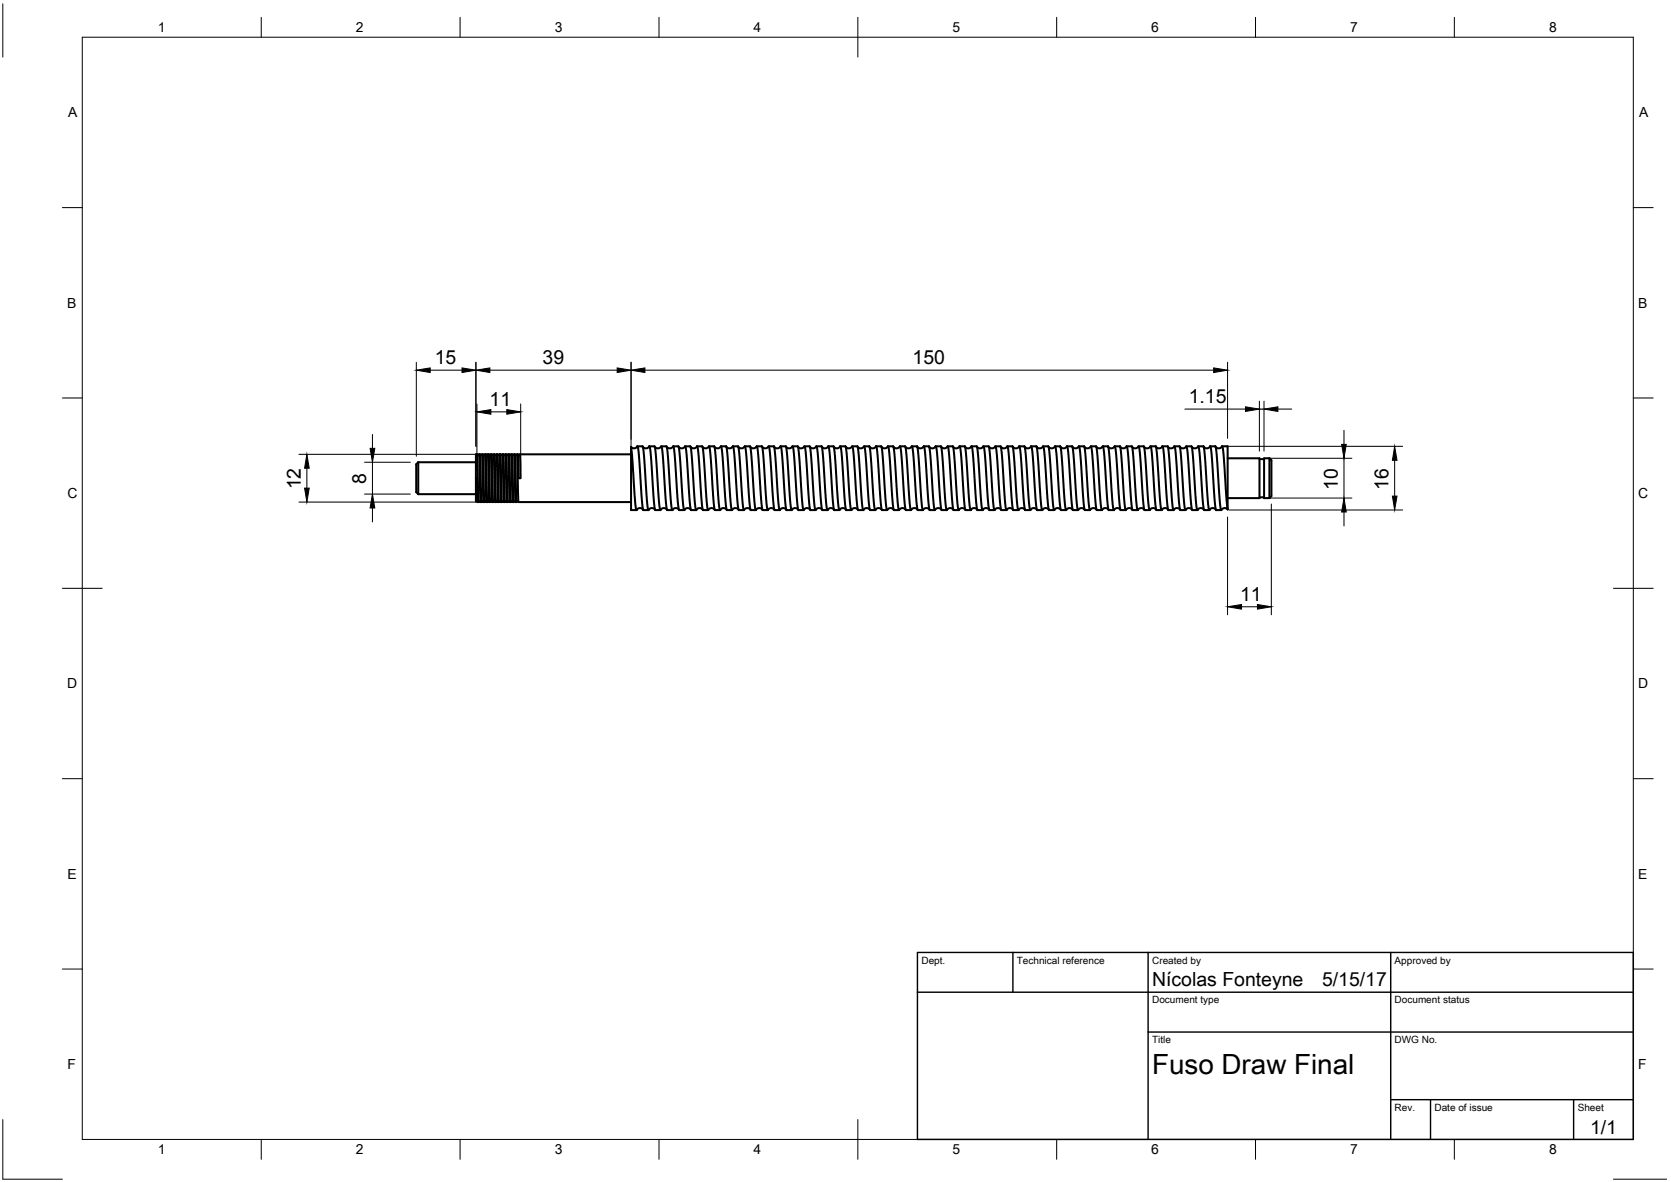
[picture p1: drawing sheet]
<svg xmlns="http://www.w3.org/2000/svg" width="420mm" height="297mm" viewBox="0 0 420 297" stroke-linecap="round" stroke-linejoin="round" font-family="sans-serif">
<!-- layer: Visible -->
<g fill="none" stroke="#000" stroke-width=".51">
<path d="M105.2 116.2l-.5 .5v7l.5 .5M105.2 116.2v8M105.2 116.2h14.5M120.4 114.3l.4 11.2v.7h.3M120.4 114.2l-.2 .2-.2-.1M120.5 114.2h.2v.3l.3 11.7 .3-.3 .2 .2M121.2 114.3l.3 11.4v.5h.3M121.2 114.2h.2l.1 .5 .3 11.3v.2l.3-.3 .2 .2M121.2 114.2l-.3 .2-.2-.1M121.9 114.3l.3 11.5 .1 .4h.2M121.9 114.2l-.2 .2-.3-.1M121.9 114.2h.3v.6l.3 11.3 .3-.2 .2 .2"/>
<path d="M122.6 114.3l.4 11.3v.6h.3M122.6 114.2l-.2 .2-.2-.1M122.7 114.2h.2v.4l.3 11.4 .1 .2 .2-.3 .2 .2M123.4 114.3l.3 11.4v.5h.3M123.4 114.2l-.3 .2-.2-.1M123.4 114.2h.2l.1 .5 .3 11.3v.2l.2-.3 .3 .2M124.1 114.3l.3 11.6 .1 .3h.2M124.1 114.2l-.2 .2-.3-.1M124.1 114.2h.3v.7l.3 11.2 .3-.2 .2 .2M124.8 114.3l.4 11.3v.6h.3M124.8 114.2l-.2 .2-.2-.1M124.9 114.2h.2v.4l.3 11.4 .1 .2 .2-.3 .2 .2"/>
<path d="M125.6 114.3l.3 11.4v.5h.3M125.6 114.2l-.3 .2-.2-.1M125.6 114.2h.2l.1 .5 .3 11.4 .2-.2 .3 .2M126.3 114.3l.3 11.6 .1 .3h.2M126.3 114.2l-.2 .2-.3-.1M126.3 114.2h.3v.7l.3 11.2 .3-.2 .2 .2M127 114.2h.3v.4l.3 11.4 .1 .2 .2-.3 .2 .2M127 114.3l.4 11.3v.6h.3M127 114.2l-.2 .2-.2-.1M127.8 114.3l.3 11.5 .1 .4h.2M127.8 114.2l-.3 .2-.2-.1M127.8 114.2h.2l.1 .5 .3 11.4 .2-.2 .3 .2"/>
<path d="M128.5 114.3l.3 11.6 .1 .3h.2M128.5 114.2l-.2 .2-.3-.1M128.5 114.2h.3v.7l.3 11.2 .3-.2 .2 .2M129.2 114.3l.4 11.4v.5h.3M129.3 114.2h.2v.4l.3 11.4v.2l.3-.3 .2 .2M129.3 114.2l-.3 .2-.2-.1M130 114.3l.4 11.9h28.3M130 114.2l-.3 .2-.2-.1M130 114.2h.2l.1 .2 .1 5.8h.5l-.2-5.9M130.7 114.2l-.2 .2-.3-.1M130.7 114.2h28M158.7 112.4l1.2 15.3 .1 .5 .8-.5 .6 .1 .3 .3"/>
<path d="M160.3 112.2h1.3l.2 .7 1.2 15.2 1-.4 .7 .4M161.6 112.2l.7 .5 .6-.2 .4-.3 .1 .1 1.2 15.2 .2 .7h1.2M163.3 112.2h1.3l.1 .5 1.2 15.3 .2 .2 .3-.4 .6-.1 .7 .4M164.6 112.2l.7 .5 .6-.2 .4-.3 .1 .2 1.2 15.4 .2 .4h1.2M166.3 112.2h1.3l.2 .6 1.2 15.3 .1 .1 .3-.4 .6-.1 .7 .4M167.6 112.2l.7 .5 1.1-.5 1.2 15.2 .1 .8h1.3M169.3 112.2h1.3l.1 .4 1.2 15.4 .2 .2 .3-.4 .6-.1 .7 .4M170.6 112.2l.8 .5 .5-.2 .4-.3 .1 .2 1.2 15.3 .2 .5h1.3M172.3 112.2h1.3l.2 .7 .9 12.8 .3 2.4 1-.4 .7 .4M173.6 112.2l.7 .5 .6-.2 .4-.3 .1 .1 1.2 15.2 .2 .7h1.2M175.3 112.2h1.3l.1 .5 1.2 15.3 .2 .2 .3-.4 .6-.1 .7 .4M176.6 112.2l.7 .5 .6-.2 .4-.3 .1 .2 1.2 15.4 .2 .4h1.2"/>
<path d="M178.3 112.2h1.3l.2 .6 1.2 15.3 .1 .1 .3-.4 .6-.1 .7 .4M179.6 112.2l.7 .5 1.1-.5 1.2 15.2 .1 .8h1.4M181.3 112.2h1.3l.1 .4 1.2 15.4 .2 .2 .3-.4 .6-.1 .7 .4M182.6 112.2l.8 .5 .5-.2 .4-.3 .1 .1 1.2 15.4 .2 .5h1.3M184.3 112.2h1.3l.1 .2 1 14.2 .4 1.5M185.6 112.2l.7 .5 .6-.2 .4-.3 .1 .1 1.2 15.2 .2 .7h1.3M187.3 112.2h1.3l.1 .5 1 13.3 .2 1.8 .2 .3M188.6 112.2l.7 .5 .6-.2 .4-.3 .1 .2 1.2 15.4 .2 .4h1.2M190.3 112.2h1.3l.2 .6 1.2 15.3 .1 .1 .3-.4 .6-.1 .7 .4M191.6 112.2l.7 .5 1.1-.5 1.2 15.2 .1 .8h1.4M193.3 112.2h1.3l.1 .4 1.2 15.4 .2 .2 .3-.4 .6-.1 .7 .4M194.6 112.2l.6 .4h.6l.5-.4 .1 .3 1 13.9 .4 1.8"/>
<path d="M196.3 112.2h1.3l.1 .2 1 14.2 .4 1.5M197.6 112.2l.7 .5 .6-.2 .4-.3 .1 .1 1.2 15.2 .2 .7h1.3M199.3 112.2h1.3l.1 .5 1.2 15.3 .2 .2 .3-.4 .6-.1 .7 .4M200.6 112.2l.7 .5 .6-.2 .4-.3 .1 .2 1.2 15.4 .2 .4h1.2M202.3 112.2h1.3l.2 .6 1.2 15.3 .1 .1 .3-.4 .6-.1 .7 .4M203.6 112.2l.8 .5 1-.5 1.2 15.2 .1 .8h1.4M205.3 112.2h1.3l.1 .4 1 13.5 .4 2M206.6 112.2l.8 .5 .5-.2 .4-.3 .1 .2 1.1 14 .3 1.8M208.3 112.2h1.3l.1 .2 1 14 .2 1.4 .2 .3M209.6 112.2l.7 .5 .6-.2 .4-.3 .1 .1 1.2 15.2 .2 .7h1.3M211.3 112.2h1.3l.1 .3 1.2 15.5 .2 .2 .3-.4 .6-.1 .7 .4M212.6 112.2l.7 .5 .6-.2 .4-.3 .1 .2 1.2 15.4 .2 .4h1.3"/>
<path d="M214.3 112.2h1.3l.2 .6 1.2 15.3 .1 .1 .3-.4 .6-.1 .7 .4M215.6 112.2l.8 .5 1-.5 1.2 15.2 .1 .8h1.4M217.3 112.2h1.3l.1 .4 1 13.5 .4 2M218.6 112.2l.8 .5 .5-.2 .4-.3 .1 .2 1.1 14 .3 1.8M220.3 112.2h1.3l.1 .2 1 14 .2 1.4 .2 .3M221.6 112.2l.7 .5 .6-.2 .4-.3 .1 .1 1.2 15.2 .2 .7h1.3M223.3 112.2h1.3l.1 .3 1.2 15.5 .2 .2 .3-.4 .6-.1 .7 .4M224.6 112.2l.7 .5 .6-.2 .4-.3 .1 .2 1.2 15.3 .2 .5h1.3M226.3 112.2h1.3l.2 .6 1.2 15.3 .1 .1 .3-.4 .6-.1 .7 .4M227.6 112.2l.4 .3 .5 .2 .8-.5 .2 .4 .9 13.2 .4 2.4M229.3 112.2h1.3l.1 .4 1 13.5 .4 2M230.6 112.2l.3 .3 .6 .2 .8-.5 .2 .5 .9 12.7 .4 2.8"/>
<path d="M232.3 112.2h1.3l.2 .7 1.2 15.2 1-.4 .7 .4M233.6 112.2l.7 .5 .6-.2 .4-.3 .1 .1 1.2 15.2 .2 .7h1.3M235.3 112.2h1.3l.1 .3 1.2 15.5 .2 .2 .3-.4 .6-.1 .7 .4M236.6 112.2l.7 .5 .6-.2 .4-.3 .1 .2 1.2 15.3 .2 .5h1.3M238.3 112.2h1.3l.2 .6 1.2 15.3 .1 .1 .3-.4 .6-.1 .7 .4M239.6 112.2l.4 .3 .5 .2 .8-.5 .2 .4 .9 13.2 .4 2.4M241.3 112.2h1.3l.1 .4 1 13.5 .4 2M242.6 112.2l.8 .5 .5-.2 .4-.3 .1 .1 1.2 15.4 .2 .5h1.3M244.3 112.2h1.3l.2 .7 1.2 15.2 1-.4 .7 .4M245.6 112.2l.7 .5 .6-.2 .4-.3 .1 .1 1.2 15.2 .2 .7h1.3M247.3 112.2h1.3l.1 .3 1.2 15.5 .2 .2 .4-.4 .5-.1 .7 .4M248.6 112.2l.3 .3 .6 .2 .8-.5 .2 .4 .9 13.6 .4 2"/>
<path d="M250.3 112.2h1.3l.2 .6 1.2 15.3 .1 .1 .3-.4 .6-.1 .7 .4M251.6 112.2l.4 .3 .5 .2 .8-.5 .2 .4 .9 13.2 .4 2.4M253.3 112.2h1.3l.1 .4 1.2 15.3 .2 .3 .3-.4 .6-.1 .8 .4M254.6 112.2l.8 .5 .5-.2 .4-.3 .1 .1 1.2 15.4 .2 .5h1.3M256.3 112.2h1.3l.2 .7 1.2 15.2 1-.4 .7 .4M257.6 112.2l.7 .5 .6-.2 .4-.3 .1 .1 1.2 15.2 .2 .7h1.3M259.3 112.2h1.3l.1 .3 1.2 15.5 .2 .2 .4-.4 .5-.1 .7 .4M260.6 112.2l.3 .3 .6 .2 .8-.5 .2 .4 .9 13.6 .4 2M262.3 112.2h1.3l.2 .6 1.2 15.3 .1 .1 .3-.4 .6-.1 .7 .4M263.6 112.2l.4 .3 .5 .2 .8-.5 .2 .4 .9 13.2 .4 2.4M265.3 112.2h1.3l.1 .4 1.2 15.3 .2 .3 .3-.4 .6-.1 .8 .4M266.6 112.2l.8 .5 .5-.2 .4-.3 .1 .1 1.2 15.4 .2 .5h1.3"/>
<path d="M268.3 112.2h1.3l.2 .5 1.2 15.4 1-.4 .7 .4M269.6 112.2l.7 .5 .6-.2 .4-.3 .1 .1 1.2 15.2 .2 .7h1.3M271.3 112.2h1.3l.1 .3 1.2 15.5 .2 .2 .4-.4 .5-.1 .7 .4M272.6 112.2l.4 .3 .5 .2 .8-.5 .2 .4 .9 13.6 .4 2M274.3 112.2h1.3l.2 .6 1.2 15.3 .1 .1 .5-.5h.4l.8 .4M275.6 112.2l.8 .5 1-.5 1.2 15.2 .2 .8h1.3M277.3 112.2h1.3l.1 .4 1.2 15.3 .2 .3 .3-.4 .6-.1 .8 .4M278.6 112.2l.8 .5 .5-.2 .4-.3 .1 .1 1.2 15.4 .2 .5h1.3M280.3 112.2h1.3l.2 .5 1.2 15.4 1-.4 .7 .4M281.6 112.2l.7 .5 .6-.2 .4-.3 .1 .1 1.2 15.2 .2 .7h1.3M283.3 112.2h1.3l.1 .3 1.2 15.5 .2 .2 .4-.4 .5-.1 .7 .4M284.6 112.2l.4 .3 .5 .2 .8-.5 .2 .4 1 13.6 .3 2"/>
<path d="M286.3 112.2h1.3l.2 .6 1.2 15.3 .1 .1 .5-.5h.4l.8 .4M287.6 112.2l.8 .5 1-.5 .3 2.4 .9 12.8 .2 .8h1.3M289.3 112.2h1.3l.1 .4 1.2 15.3 .2 .3 .3-.4 .6-.1 .8 .4M290.6 112.2l.8 .5 .5-.2 .4-.3 .1 .1 1.2 15.4 .2 .5h1.3M292.3 112.2h1.3l.2 .5 1.2 15.4 1-.4 .7 .4M293.6 112.2l.8 .5 .5-.2 .4-.3 .1 .1 1.3 15.6 .1 .3h1.3M295.3 112.2h1.3l.1 .3 1.2 15.5 .2 .2 .4-.4 .5-.1 .7 .4M296.6 112.2l.8 .5 .5-.2 .4-.3 .1 .1 1.2 15.4 .2 .5h1.3M298.3 112.2h1.3l.2 .6 1.2 15.3 .1 .1 .5-.5h.4l.8 .4M299.6 112.2l.8 .5 1-.5 1.2 15.2 .2 .8h1.3M301.3 112.2h1.3l.1 .4 1.2 15.3 .2 .3 .3-.4 .6-.1 .8 .4M302.6 112.2l.8 .5 .5-.2 .4-.3 .1 .1 1.2 15.4 .2 .5h1.3"/>
<path d="M304.3 112.2h1.3l.2 .5 1.2 15.4 .8-.4 .9 .3M305.6 112.2l.4 .3 .5 .2 .8-.5 .2 .4 1.2 15.4M307.3 112.2h1.4v15.8M308.7 115.2h8v10h-8M316.7 115.4h1.1M319.2 115.2l.5 .5v9l-.5 .5M319.2 115.2v10M319.2 115.2h-1.4v10h1.4M105.2 124.2h14.5M119.7 120.2v5.8l.2-.1 .2 .2M120.8 126.1l-.2-.2-.3 .2-.3-11.7v-.2h-.3v6h.2l.1 5.6 .1 .4h.2M160 128.2h-1.3v-15.9l.8 .4 .8-.5 .3 2 1 13.5 .2 .5h1.3"/>
<path d="M187.1 128.1l.7-.4 .6 .1 .3 .3M190.1 128.1l.7-.4 .6 .1 .3 .3M197.8 128.2h1.3M199.1 128.1l.7-.4 .6 .1 .3 .3M208.1 128.1l.7-.4 .6 .1 .3 .3M209.8 128.2h1.3M211.1 128.1l.7-.4 .6 .1 .3 .3M220.1 128.1l.7-.4 .6 .1 .3 .3M221.8 128.2h1.3M223.1 128.1l.7-.4 .6 .1 .3 .3M230.8 128.2h1.3M232.1 128.1l.7-.4 .6 .1 .4 .3"/>
<path d="M233.8 128.2h1.3M242.8 128.2h1.3M244.1 128.1l.7-.4 .6 .1 .4 .3M251.8 128.2h1.3M254.8 128.2h1.3M263.8 128.2h1.3M266.8 128.2h1.3M275.8 128.2h1.3M287.8 128.2h1.3M316.7 125h1.1"/>
</g>
<!-- layer: Border -->
<g fill="none" stroke="#000" stroke-width=".25">
<path d="M.7 1v13.4M20.7 9.4h390v276.9h-390zM65.7 4.4v5M115.7 4.4v5M165.7 4.4v5M215.7 4.4v10M265.7 4.4v5M315.7 4.4v5M365.7 4.4v5M15.7 52.2h5M410.7 52.2h5M15.7 100h5"/>
<path d="M410.7 100h5M15.7 147.8h10M405.7 147.8h10M15.7 195.7h5M410.7 195.7h5M15.7 243.5h5M410.7 243.5h5M.7 281.3v15h15M65.7 286.3v5M115.7 286.3v5M165.7 286.3v5M215.7 281.3v10"/>
<path d="M265.7 286.3v5M315.7 286.3v5M365.7 286.3v5M405.7 296.3h13.4"/>
</g>
<!-- layer: TitleBlock -->
<path d="M230.7 239.4h180v46.9h-180zM254.7 239.4v9.9M288.7 239.4v46.9M349.7 239.4v46.9M230.7 249.3h180M288.7 259.4h122M349.7 276.4h61M359.7 276.4v9.9M395.7 276.4v9.9" fill="none" stroke="#000" stroke-width=".36"/>
<!-- layer: Dimensions -->
<g fill="none" stroke="#000" stroke-width=".25">
<path d="M104.7 91v23.7M108.2 93h8M119.7 91v21.2M123.2 93h32M158.7 91v21.2M162.2 93h143M308.7 91v19.2M75.2 114.2h53.5M77.2 117.7v5M91.7 116.2h11.5M93.6 109.2v3.5M93.6 116.2v8"/>
<path d="M119.9 101.5v16.7M123.4 103.5h4M130.9 101.5v16.7M297.9 102.8h15.3M307.6 112.2h45.1M316.7 100.8v12.6M316.7 102.8h1.1M317.8 100.8v12.6M318.7 115.2h21.2M321.3 102.8h3.5M337.9 108.2v3.5M337.9 115.2v10"/>
<path d="M350.7 115.7v9M75.2 126.2h53.2M91.7 124.2h11.5M93.6 127.7v3.5M308.7 129.9v24.6M309 128.2h43.7M318.7 125.2h21.2M319.7 126.7v27.8M337.9 128.7v3.5M312.2 152.5h4"/>
</g>
<g fill="#000" stroke="#000" stroke-width=".25">
<path d="M104.7 93l3.5-.5v1.1zM116.2 92.5l3.5 .5-3.5 .6zM119.7 93l3.5-.5v1.1zM155.2 92.5l3.5 .5-3.5 .6zM158.7 93l3.5-.5v1.1zM305.2 92.5l3.5 .5-3.5 .6zM77.2 114.2l.6 3.5h-1.2zM93.1 112.7h1.1l-.6 3.5zM119.9 103.5l3.5-.6v1.2zM127.4 102.9l3.5 .6-3.5 .6zM313.2 102.2l3.5 .6-3.5 .6zM317.8 102.8l3.5-.6v1.2z"/>
<path d="M337.3 111.7h1.2l-.6 3.5zM350.7 112.2l.6 3.5h-1.2zM76.6 122.7h1.2l-.6 3.5zM93.6 124.2l.6 3.5h-1.1zM337.9 125.2l.6 3.5h-1.2zM350.1 124.7h1.2l-.6 3.5zM308.7 152.5l3.5-.6v1.2zM316.2 151.9l3.5 .6-3.5 .6z"/>
</g>
<text font-size="7" x="289.7" y="269.9">Fuso Draw Final</text>
<g font-size="4.9">
<text x="109.3" y="91.5">15</text>
<text x="136.4" y="91.5">39</text>
<text x="229.5" y="91.5">150</text>
<text x="298.9" y="101.3">1.15</text>
<text x="123.1" y="102">11</text>
<text x="75.7" y="123" transform="rotate(-90 75.7 123)">12</text>
<text x="92.1" y="121.5" transform="rotate(-90 92.1 121.5)">8</text>
<text x="336.4" y="123" transform="rotate(-90 336.4 123)">10</text>
<text x="349.1" y="123" transform="rotate(-90 349.1 123)">16</text>
<text x="311.8" y="151">11</text>
<text x="289.7" y="247.8">Nícolas Fonteyne</text>
<text x="332.4" y="247.8">5/15/17</text>
<text x="399.8" y="284.9">1/1</text>
</g>
<g font-size="3.5">
<text x="39.7" y="8.1">1</text>
<text x="89.5" y="8.1">2</text>
<text x="139.5" y="8.1">3</text>
<text x="189.4" y="8.1">4</text>
<text x="239.5" y="8.1">5</text>
<text x="289.4" y="8.1">6</text>
<text x="339.5" y="8.1">7</text>
<text x="389.5" y="8.1">8</text>
<text x="17.1" y="29.5">A</text>
<text x="412.1" y="29.5">A</text>
<text x="16.9" y="77.3">B</text>
<text x="411.9" y="77.3">B</text>
<text x="16.9" y="125.2">C</text>
<text x="411.9" y="125.2">C</text>
<text x="16.9" y="173">D</text>
<text x="411.9" y="173">D</text>
<text x="16.9" y="220.9">E</text>
<text x="411.9" y="220.9">E</text>
<text x="16.9" y="268.7">F</text>
<text x="411.9" y="268.7">F</text>
<text x="39.7" y="290.1">1</text>
<text x="89.5" y="290.1">2</text>
<text x="139.5" y="290.1">3</text>
<text x="189.4" y="290.1">4</text>
<text x="239.5" y="290.1">5</text>
<text x="289.4" y="290.1">6</text>
<text x="339.5" y="290.1">7</text>
<text x="389.5" y="290.1">8</text>
</g>
<g font-size="2.5">
<text x="231.7" y="242.1">Dept.</text>
<text x="255.7" y="242.1">Technical reference</text>
<text x="289.7" y="242.1">Created by</text>
<text x="350.7" y="242.1">Approved by</text>
<text x="289.7" y="252.1">Document type</text>
<text x="350.7" y="252.1">Document status</text>
<text x="289.7" y="262.1">Title</text>
<text x="350.7" y="262.1">DWG No.</text>
<text x="350.7" y="279.1">Rev.</text>
<text x="360.7" y="279.1">Date of issue</text>
<text x="396.7" y="279.1">Sheet</text>
</g>
</svg>
